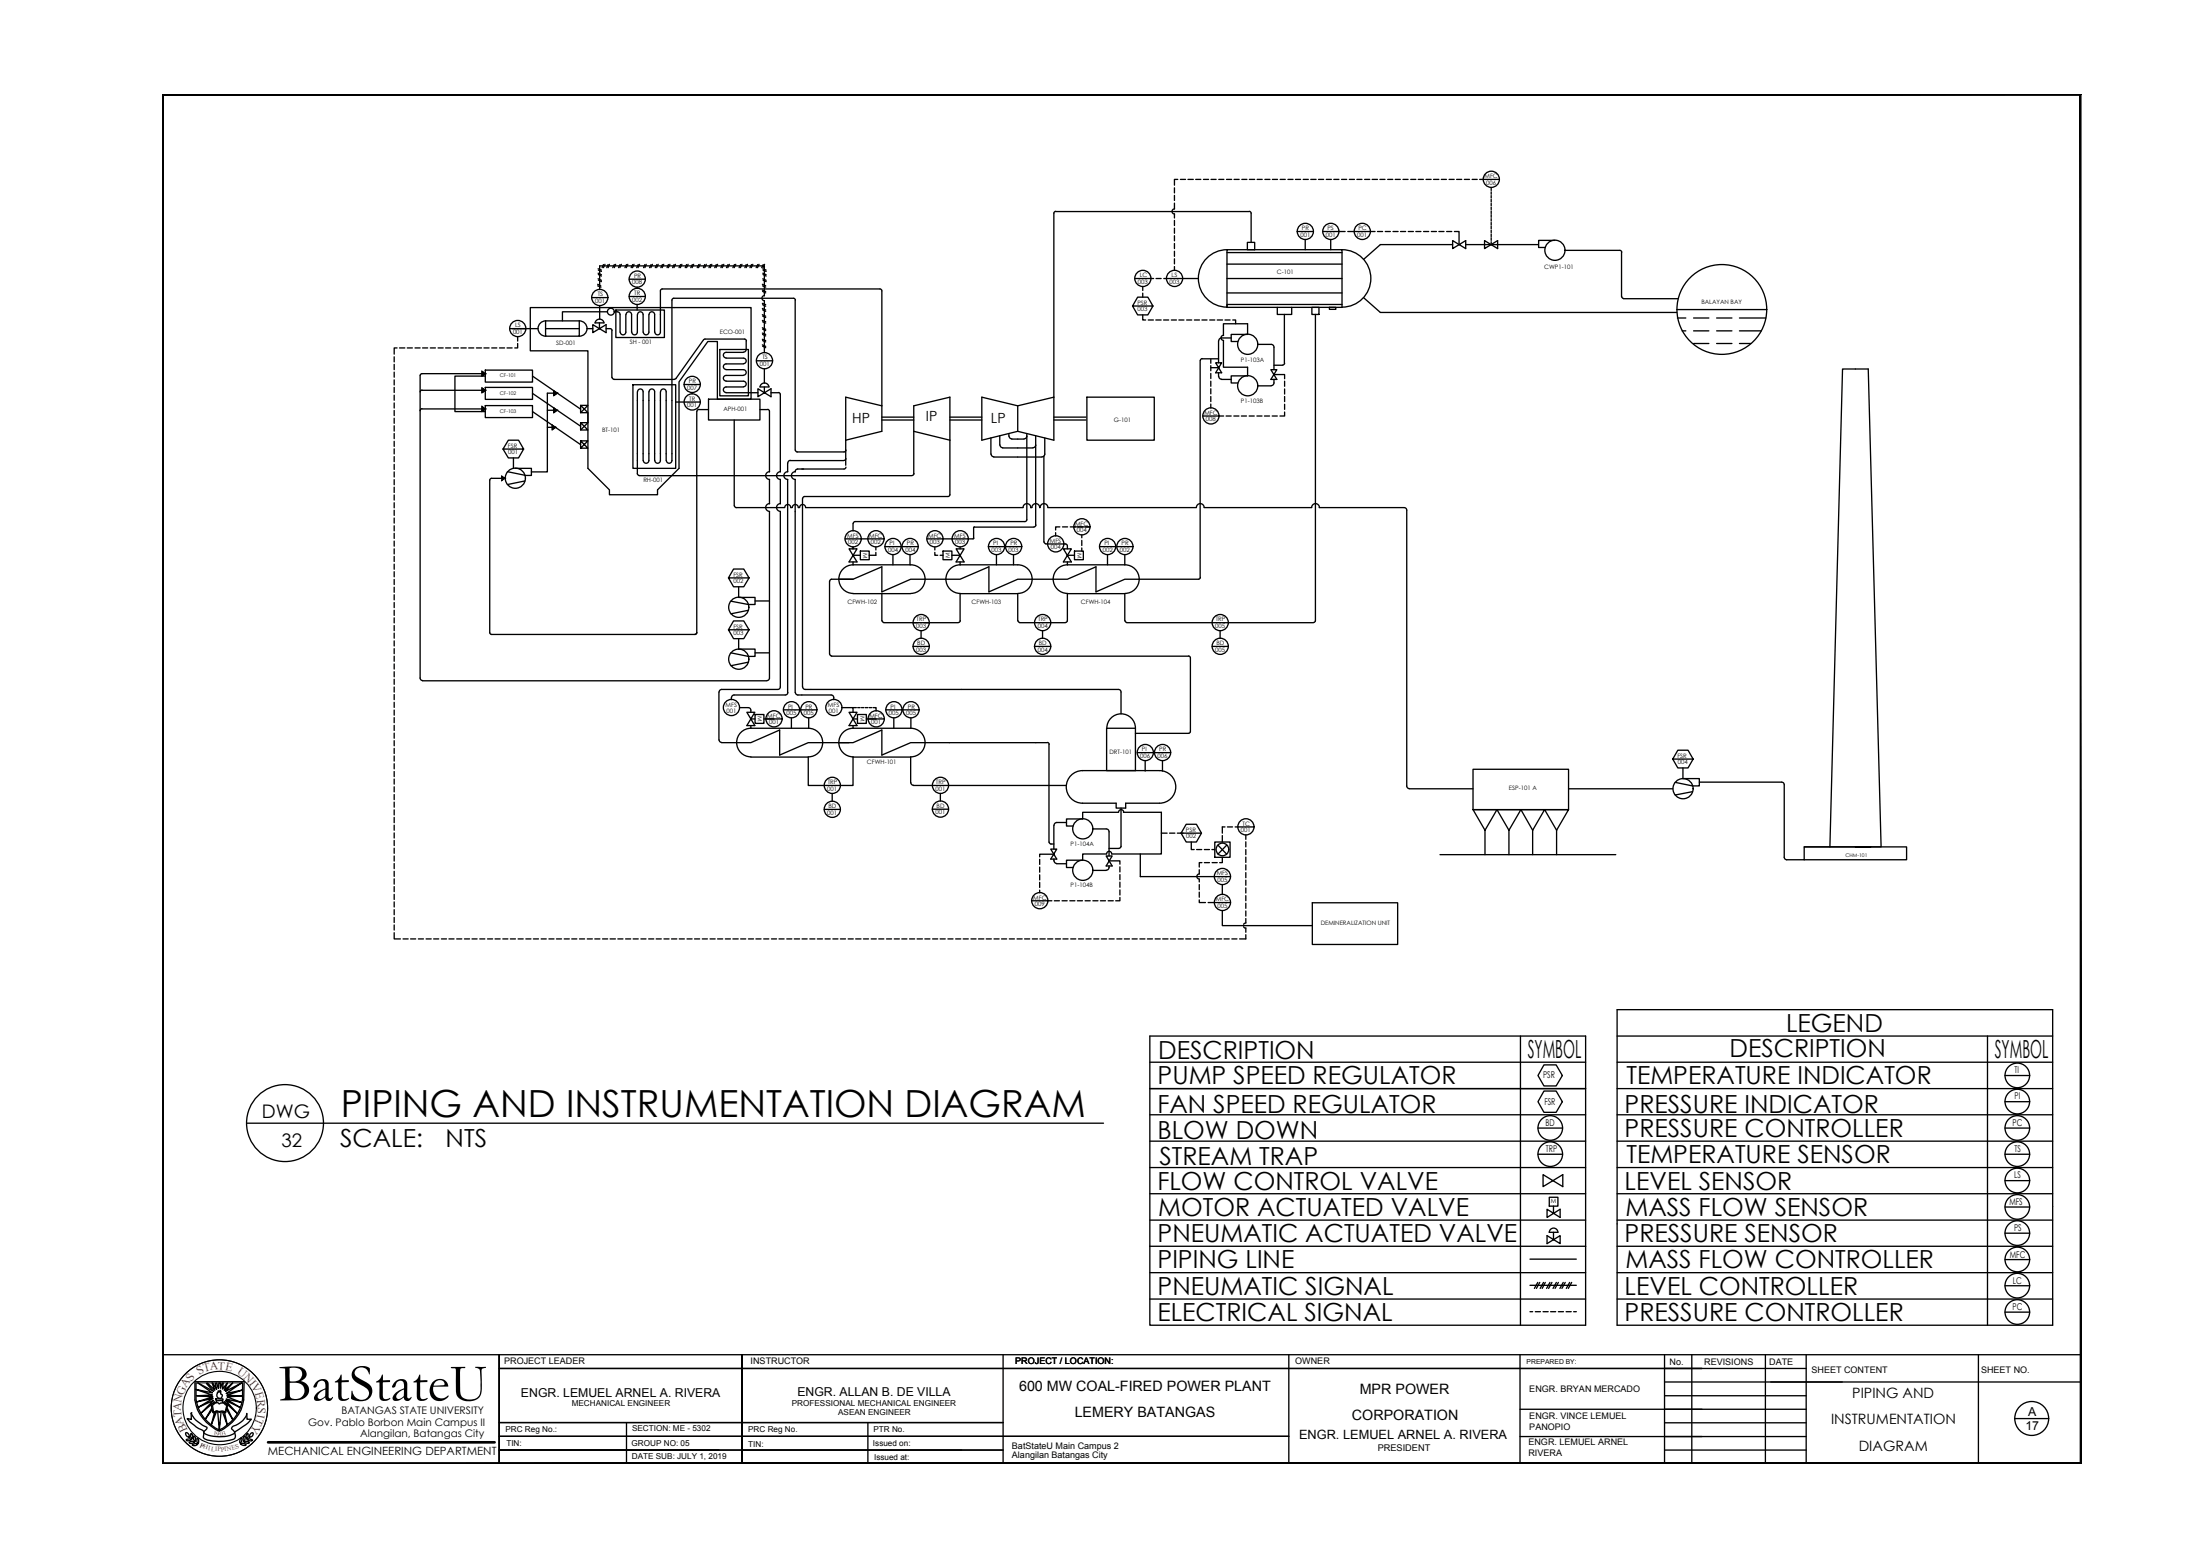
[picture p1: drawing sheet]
<svg xmlns="http://www.w3.org/2000/svg" width="420mm" height="297mm" viewBox="0 0 420 297" stroke-linecap="round" stroke-linejoin="round" font-family="sans-serif">
<!-- layer: WALL -->
<path d="M31 279.4h366.4l-.1-.2zM31.2 279.2h366.1l-366.3 .2zM31 18v261.4l.2-.2zM31 18l.2 .2v261zM31 18l.2 .2 366.2-.2zM31.2 18.2l366.2-.2-.1 .2zM397.4 18l-.1 .2 .1 261.2zM397.3 18.2l.1 261.2-.1-.2z" fill="#000" stroke="#000" stroke-width=".19"/>
<!-- layer: SHEET -->
<g fill="none" stroke="#000" stroke-width=".25">
<path d="M31 258.6h366.4M95.3 258.6v20.8M191.6 258.6v20.8M246.1 258.6v20.8M290.3 258.6v20.8M317.9 258.6v20.8M323.1 258.6v20.8M337.2 258.6v20.8M344.9 258.6v20.8M377.8 258.6v20.8M95.3 261.2h249.6M95.3 276.8h96.3"/>
<path d="M95.3 274.2h150.8M95.3 271.6h96.3M141.7 279.4v-20.8v20.8M165.7 271.6v7.8M290.3 274.2h54.6M290.3 269h54.6M317.9 276.8h27M317.9 266.4h27M317.9 263.8h79.5M317.9 271.6h27M384.7 270.8h6.5"/>
<circle cx="388" cy="270.8" r="3.2"/>
</g>
<!-- layer: 0 -->
<g fill="none" stroke="#000" stroke-width=".25">
<path d="M36.1 274.3h.1v-.1a.61 .61 0 0 0-.7-.7l-.1 .3a.74 .74 0 0 0 .7 .6M36.1 275.3l.7-.2 .3 .2-.2 .2a.52 .52 0 0 1-.8-.1zM36.5 269.8v1.2l-.7-.2M36.6 269.7a3.8 3.8 0 0 0 2 2.3l.9 .5a.65 .65 0 0 1-.5 .7l-.1 .3a6.3 6.3 0 0 0 5.9 .1v-.3l-.5-.5v-.4a4.6 4.6 0 0 0 2.8-2.4v-.2l.1 1.1 .7 .1a12.5 12.5 0 0 1-3.1 2.4l.2 .7a.64 .64 0 0 1-.7 .7l-1 .2a7 7 0 0 1-4.4-.5l-.1-.2a1 1 0 0 0 .1-1.1 1 1 0 0 0-1-.5l-1.6-1.3-.6-.6h.2M36.6 274.8l-.5 .2h-.4l-.1-.1a.79 .79 0 0 1 .9-.1M36.6 269.7h-.1M36.7 274.6a.72 .72 0 0 1-.2-1 .63 .63 0 0 1 .2 1.1M37.2 263.7v3.6a7.8 7.8 0 0 0 4.7 5.9 7.8 7.8 0 0 0 4.6-5.9l.1-3.6M37.2 275.1a.58 .58 0 0 0-.2-.9v.6l.3 .3M37.4 264a8.8 8.8 0 0 0 1 5.9 7.7 7.7 0 0 0 3.7 3.1M37.7 275.7a.54 .54 0 0 1-.4 .3 .54 .54 0 0 1-.5-.2l.6-.3 .3 .3M37.9 275.5v-.2a.52 .52 0 0 0-.2-.7 .75 .75 0 0 0 .2 .9"/>
<path d="M40.4 268.8l-1.2 2.1 1.3-1.7M40.6 268.2l.5-.4a.6 .6 0 0 1 .8 .2 .91 .91 0 0 1 1.3 .2h.1v.1l-.3 1.3a1.37 1.37 0 0 0-1.3-.1l-.4-.2-.3 .3-.2-.1zM41.2 267v.3a1.4 1.4 0 0 0 1.4 0v-.3h-1.4M41.3 269.5l-.9 2.5 .6-2.3M41.3 267.6v.2l-1 .2 .4 1.6a.41 .41 0 0 0 .6-.1l.7 .1a.78 .78 0 0 1 .9 .1h.2l.4-1.5-.1-.2-.2 .1-.7-.4M41.3 267.3v.4M41.7 265.5l.3 .3 .1-.4v.6l.3 .2 .1 .2-.2 .3a.58 .58 0 0 1-.8 0 .58 .58 0 0 1 .2-.9zM41.8 271.6h.2M41.8 271.7h.2M41.8 272h.2M41.8 271.9h.2M42.2 269.5l-.3 3.5-.3-3.4"/>
<path d="M42.5 267.3v.5M42.5 269.6l.9 2.4-.5-2.3M42.8 267.5l2.6 2.4-2.3-2.6 2.8 1.4-2.7-1.6 3 .7-2.8-1.1 2.9-.2-3-.1 3-1.1-3.1 .7 3-2-3.1 1.6 1.4-1.6-1.7 1.4 .6-1.4-.9 1.2 .1-1.2h-.1l-.4 1v-1h-.3l-.1 1-.3-1-.3 .1 .3 1.1-.8-1.2h-.1l.5 1.4-1.4-1.4-.2 .1 1.4 1.5-3-1.6 2.8 1.9-3.3-.7 3.3 1.1-3.1 .1 3.2 .3-3.2 .9 3.2-.6-2.9 1.7 3-1.4-2.4 2.5 2.6-2.2M43.4 268.7l1.1 2.3-1.3-2M45.9 275.5a.79 .79 0 0 0 .2-1l-.3 .5 .1 .5M46 275.6l.5 .3h.4l.1-.1a.79 .79 0 0 0-1-.1M46.3 264a8.8 8.8 0 0 1-.9 5.9 8.3 8.3 0 0 1-3.7 3.1M46.5 275.1a.83 .83 0 0 0 .3-1l-.3 .4v.6M46.7 275.2h.7l.2 .2a.63 .63 0 0 1-1-.1zM47.2 273.7l.1-.1a.72 .72 0 0 1-.2 1l-.1-.5zM47.2 274.8l.2 .2a.63 .63 0 0 0 .8 0 .79 .79 0 0 0-1-.2M47.7 274.3l-.1-.1a.61 .61 0 0 1 .7-.7l.1 .3a.74 .74 0 0 1-.8 .6"/>
</g>
<!-- layer: stair -->
<g fill="none" stroke="#000" stroke-width=".19">
<path d="M37.2 263.7h9.4M37.4 264h8.9"/>
<circle cx="41.9" cy="268.8" r="9.2"/>
</g>
<g fill="none" stroke="#000" stroke-width=".21">
<circle cx="41.9" cy="268.8" r="9.2"/>
<circle cx="41.9" cy="268.8" r="7"/>
</g>
<!-- layer: texts -->
<path d="M51.2 275.3h43.3" fill="none" stroke="#000" stroke-width=".51"/>
<!-- layer: MAIN LINE -->
<g fill="none" stroke="#000" stroke-width=".25">
<path d="M224.3 38.8v1.1a.49 .49 0 0 0-.5 .5 .49 .49 0 0 0 .5 .5v.7M224.3 35.9v.9M224.3 37.3v1M224.9 34.2h-.6v1.1M225.4 34.2h1M226.9 34.2h1M228.4 34.2h.9M229.8 34.2h1M231.3 34.2h1M232.8 34.2h.9M234.2 34.2h1M235.7 34.2h1"/>
<path d="M237.2 34.2h.9M238.6 34.2h1M240.1 34.2h1M241.6 34.2h.9M243 34.2h1M244.5 34.2h1M246 34.2h.9M247.4 34.2h1M248.9 34.2h1M250.3 34.2h1M251.8 34.2h1M253.3 34.2h1"/>
<path d="M254.7 34.2h1M256.2 34.2h1M257.7 34.2h1M259.1 34.2h1M260.6 34.2h1M262.1 34.2h1M263.5 34.2h1M265 34.2h1M266.5 34.2h.9M267.9 34.2h1M269.4 34.2h1M270.9 34.2h.9"/>
<path d="M272.3 34.2h1M273.8 34.2h1M275.3 34.2h.9M276.7 34.2h1M278.2 34.2h1M279.7 34.2h.9M281.1 34.2h1M282.6 34.2h3.7M284.8 35.8v.6M284.8 36.6v.5M284.8 37.3v.5M284.8 38.1v.5"/>
<path d="M284.8 38.8v.5M284.8 39.5v.5M101.3 58.7h42.1v17.5h-6.4v-11h-1.8l-5.5 7.7v16.5l-4.1 4.1v.9h-9.2v-.9l-4.1-4.1v-22.4h-11zM113 56.8h3.1M114.1 54.3l.6 .3M114.1 54.6l.7 .2M114.2 52.2l.7 .3M114.2 53.2l.7 .3M114.2 51.3l.7 .3M114.3 52.4l.6 .3M114.3 53.5l.6 .3M114.3 51.6l.6 .2"/>
<path d="M114.5 55.3v-4.5h31.5v5.7M114.5 58.3v2.6M115.2 50.5l-.2 .6M115.5 50.5l-.3 .6M116 59.5h-8.6v1.8M116.1 50.5l-.2 .6M116.4 50.5l-.3 .6M117.3 59.5h.6l.4 .3 .1 3.6M117.3 50.5l-.3 .6M117.6 50.5l-.3 .6M117.6 59.2h9.3v5.2h-9.3zM118.4 50.5l-.3 .6"/>
<path d="M118.7 50.5l-.3 .6M119.6 50.5l-.2 .6M119.9 50.5l-.3 .6M120.2 53.3h3M120.2 56.6h3M120.8 50.5l-.3 .6M121.1 50.5l-.3 .6M121.7 54.8v.3M121.7 58.1v1.1M121.9 50.5l-.3 .6M122.1 50.5l-.3 .6M123.2 50.5l-.3 .6"/>
<path d="M123.4 50.5l-.2 .6M124.3 50.5l-.2 .6M124.6 50.5l-.3 .6M125.4 50.5l-.2 .6M125.7 50.5l-.3 .6M126.5 50.5l-.3 .6M126.8 50.5l-.3 .6M127.6 50.5l-.2 .6M127.9 50.5l-.3 .6M128.3 57.3v30.6M128.3 57.3l.4-.4h22.8l.2 .1 .2 .3M128.7 50.5l-.2 .6"/>
<path d="M129 50.5l-.3 .6M130 50.5l-.3 .6M130.2 50.5l-.3 .6M131.1 50.5l-.2 .6M131.4 50.5l-.3 .6M132.2 50.5l-.3 .6M132.5 50.5l-.3 .6M133.4 50.5l-.2 .6M133.7 50.5l-.3 .6M134.6 50.5l-.3 .6M134.9 50.5l-.3 .6M135.7 50.5l-.3 .6"/>
<path d="M135.9 50.5l-.2 .6M136.8 50.5l-.3 .6M137 50.5l-.2 .6M137.9 50.5l-.2 .6M138.2 50.5l-.3 .6M139 50.5l-.3 .6M139.3 50.5l-.3 .6M140.3 50.5l-.3 .6M140.5 50.5l-.3 .6M141.4 50.5l-.2 .6M141.7 50.5l-.3 .6M142.5 50.5l-.2 .6"/>
<path d="M142.8 50.5l-.3 .6M143.5 50.5l-.3 .6M143.8 50.5l-.3 .6M144.7 50.5l-.3 .6M145 50.5l-.3 .6M145.6 57.9l.6 .3M145.6 58.9l.6 .3M145.6 54.3l.6 .3M145.6 55.4l.6 .3M145.6 58.2l.6 .3M145.6 59.1l.6 .3M145.6 54.6l.6 .2"/>
<path d="M145.6 55.6l.6 .3M145.7 52.2l.6 .3M145.7 53.2l.6 .3M145.7 51.3l.6 .3M145.7 52.4l.6 .3M145.7 53.5l.6 .3M145.7 51.6l.6 .2M145.8 50.5l-.3 .6M146 57.4v9.9M146 56.4a.49 .49 0 0 0-.5 .5 .49 .49 0 0 0 .5 .5M146 50.5l-.3 .6M151.9 57.3v28.6"/>
<path d="M168 55.2h-41.5l-.3 .1-.1 .2v7.9a.55 .55 0 0 1-.5 .5 .55 .55 0 0 1-.6-.5v-3.4a.55 .55 0 0 0-.5-.5 .55 .55 0 0 0-.6 .6v3.3a.53 .53 0 0 1-.5 .5 .53 .53 0 0 1-.5-.5M168.1 55.2l.3 .3v26.8l-6.9 1.7M201.6 40.4h37M201.6 40.3l-.3 .2v.2v43.3l-6.9-1.7-6.9 1.7v-8.2l6.9 1.7 6.9-1.7M216.3 58.4l1-1.7h1.9l1 1.7-1 1.7h-1.9l-1-1.7h3.9M216.7 53.2h3.6M218.2 54.7v.8M218.2 56v.7M220.8 53.2h1M222.3 53.2h6.5M224.3 42.1v1M224.3 43.6v.9"/>
<path d="M224.3 45v1M224.3 46.5v1M224.3 48v.9M224.3 49.4v1M224.3 50.9v.7M234.3 47.7h22v11h-22zM234.3 55.9h22M234.3 53.2h22M234.3 50.4h22M234.3 48.2h22M234.4 47.7a5.5 5.5 0 0 0-5.5 5.4 5.5 5.5 0 0 0 5.5 5.5M238.2 46.3h1.4v1.4h-1.4z"/>
<path d="M238.6 40.3l.3 .4v5.6M243.9 58.7v1.3h2.8v-1.3M247.7 44.2h3.1M249.3 45.7v2M250.5 58.7h1.4v1.3h-1.4zM252.6 44.2h4.3M253.9 58.7h1.2v.4h-1.2zM254.1 45.7v2M256.3 58.1h-22v.6M256.3 47.7a5.5 5.5 0 0 1 5.5 5.4 5.5 5.5 0 0 1-5.5 5.5M257.4 44.2h5.2M260.4 56.8l3.2 2.8h56.6"/>
<path d="M263.1 44.2h.9M264.6 44.2h.9M266 44.2h1M267.5 44.2h.9M269 44.2h.9M270.4 44.2h1M271.9 44.2h1M273.4 44.2h.9M274.8 44.2h1M276.3 44.2h1M277.4 45.9l2.5 1.6v-1.6l-2.5 1.6zM277.4 46.7h-13.8l-3.2 2.8"/>
<path d="M277.8 44.2h.9v2.5M279.9 46.7h13.8M283.5 45.9l2.5 1.6v-1.6l-2.5 1.6zM284.8 40.3v.5M284.8 41v.5M284.8 41.7v.5M284.8 42.5v.5M284.8 43.2v.5M284.8 43.9v.5M284.8 44.7v.5M284.8 45.4v.5M284.8 46.1v.6"/>
<path d="M296.9 45.9h-3.1v1.3h1.3M298.9 47.8h10.5l.3 .4M309.7 48.2v8.4M309.7 56.6l.4 .4M310.1 57h10.4M320.2 59.1h17.2M75.3 68.1v1M75.3 69.6v1M75.3 71v1M75.3 72.5v1M75.3 74v.9M75.3 75.4v1"/>
<path d="M75.3 76.9v1M75.3 78.4v.9M75.3 79.8v1M75.8 66.4h-.5v1.2M76.3 66.4h1M77.8 66.4h1M79.3 66.4h.9M80.2 78.4v51l.3 .5h.2M80.6 74.5h12.1M80.6 78.1h12.1M80.6 78l-.4 .4M80.6 74.5l-.4 .3"/>
<path d="M80.7 66.4h1M82.2 66.4h1M83.7 66.4h.9M85.1 66.4h1M86.6 66.4h1M88 66.4h1M89.5 66.4h1M91 66.4h1M92 74v1l.7-.5M92 70.9v.9l.7-.5M92 77.6v.9l.7-.4M92.3 71v.6l.4-.3"/>
<path d="M92.3 74.2v.6l.4-.3M92.4 66.4h1M92.7 74h9v2.2h-9zM92.7 77.4h9v2.3h-9zM92.7 70.7h9v2.2h-9zM92.7 71.8h-5.8v6.8h5.8M92.7 71.3l-12.3 .1-.2 .3v6.7M92.7 78.1l-.4 .3M93.9 66.4h1M95.4 66.4h1M96.8 66.4h1M97.3 62.7h3.1"/>
<path d="M97.9 62.7h4.9M98.9 65.6v.8h-.6M98.9 64.3v.8M101.7 75.1l9.2 6.3M101.7 78.6l9.2 6.3M101.7 71.8l9.2 6.3M104.2 61.3h6.4v2.9h-6.4zM104.2 62.7h6.4M104.2 61.3a1.46 1.46 0 0 0-1.4 1.4 1.46 1.46 0 0 0 1.4 1.5M105.8 74.6v.9l.6-.4M105.8 77.9v.9l.6-.5h-1.9M106 75.1h-1.5v6.5h1.6l-.6 .4v-.9"/>
<path d="M110.7 61.3a1.46 1.46 0 0 1 1.4 1.4 1.46 1.46 0 0 1-1.4 1.5M110.9 77.4l1.4 1.4h-1.4v-1.4h1.4l-1.4 1.4M112.1 62.7h1.1M112.3 78.9v1.8h-1.4v1.4h1.4l-1.4-1.4M113.2 62l2.6 1.5v-1.5l-2.6 1.5zM113.9 61.1a.87 .87 0 0 1 1.5 .5h-1.8zM114.5 61.6v1.1M115.8 62.7h.7M116.5 62.7l.4 .4M116.9 63.1v9M116.9 72l.4 .4M117.2 72.4h11.6"/>
<path d="M119.5 60.1v3.3a.53 .53 0 0 1-.5 .5 .53 .53 0 0 1-.5-.5M119.6 60a.53 .53 0 0 1 .5-.5 .53 .53 0 0 1 .5 .5v3.4M120.9 73.4h8.1v16h-8.1zM121.7 60.1v3.3a.53 .53 0 0 1-.5 .5 .53 .53 0 0 1-.5-.5M121.7 74.8v15.6M121.8 60a.53 .53 0 0 1 .5-.5 .53 .53 0 0 1 .5 .5v3.4M121.8 74.8a.53 .53 0 0 1 .5-.5 .53 .53 0 0 1 .5 .5M122.8 74.8v13.1M123.9 74.8v13.1M124 74.8a.53 .53 0 0 1 .5-.5 .53 .53 0 0 1 .5 .5M125 74.8v13.1M126.1 74.8v13.1"/>
<path d="M126.2 74.8a.53 .53 0 0 1 .5-.5 .53 .53 0 0 1 .5 .5M127.2 74.8v13.1M129 76.8h4.7M129.1 72.2l-.3 .2M130.6 73.4h3.1M132.2 75v.2M133.1 78.5v42.3M133.4 78.2h1.9M133.5 78.1l-.4 .4M135.3 76.2h9.8v4h-9.8zM137.5 66.7h5.4v8.9h-5.4zM138.7 69.5h3.3"/>
<path d="M138.7 68.4h3.3M138.7 67.3h3.3M138.7 71.7h3.3M138.7 70.6h3.3M138.7 73.9h3.3M138.7 72.8h3.3M138.7 75h6.1M138.7 67.3a.53 .53 0 0 0-.6 .5 .53 .53 0 0 0 .6 .5M138.7 69.5a.53 .53 0 0 0-.6 .5 .53 .53 0 0 0 .6 .5M138.7 71.7a.53 .53 0 0 0-.6 .5 .53 .53 0 0 0 .6 .5M138.7 73.9a.53 .53 0 0 0-.6 .5 .53 .53 0 0 0 .6 .5M142 68.4a.53 .53 0 0 1 .5 .5 .53 .53 0 0 1-.5 .5"/>
<path d="M142 70.6a.53 .53 0 0 1 .5 .5 .53 .53 0 0 1-.5 .5M142 72.8a.53 .53 0 0 1 .5 .5 .53 .53 0 0 1-.5 .5M142.5 65.1v1.6l-.3 .5h-.2M142.6 65.1l-.2-.3-.2-.1-7.7 .1-5.4 7.5M144.5 68.9h3M144.8 74.2l2.4 1.5v-1.5l-2.4 1.5zM145.1 78.2h1.5M145.4 73.3a.87 .87 0 0 1 1.5 .5h-1.8zM145.6 60.1l.6 .3M145.6 61.2l.6 .2M145.6 62.6l.6 .3M145.6 63.6l.6 .2"/>
<path d="M145.6 64.8l.6 .2M145.6 65.8l.6 .3M145.6 60.3l.6 .3M145.6 61.4l.6 .3M145.6 62.8l.6 .3M145.6 63.8l.6 .3M145.6 65l.6 .3M145.6 66.1l.6 .3M146 70.4v2.8M146 73.9v1.1M146.6 78.1l.4 .4M147 78.5v11.6"/>
<path d="M147.2 75h1.4M148.7 74.9l.3 .4v14.8M168.4 77.5l-6.9-1.7v13M168.4 79.6h6.1M181.4 79.6h6.1M194.4 77.5v4.8M201.3 79.6h6.1M207.6 75.8h12.8v8.2h-12.8zM218.2 60.1v1h.6M219.3 61.1h1M220.7 61.1h1.1M222.2 61.1h1"/>
<path d="M223.7 61.1h1M225.1 61.1h1M226.6 61.1h1M228.1 61.1h1M229.2 68.8v41.4M229.5 61.1h1M229.6 68.5h3.1M229.6 68.5l-.4 .3M229.7 79.4h4M231 61.1h1M231.2 70.2h1.5M231.2 68.6v.7"/>
<path d="M231.2 69.8v1M231.2 71.3v1M231.2 72.8v.9M231.2 74.2v1M231.2 75.7v1M231.2 77.1v.8M232.2 69.3h1.1l-1.1 1.9h1.1zM232.5 61.1h1M232.7 65.1v4.2M232.7 71.2v.7M232.8 71.9v.2l.5 .3M233.3 72.4h1.8"/>
<path d="M233.7 65v5.1h4.6v1.7h-3.2v1.3h1.3M233.7 64.1v-2.3h4.6v2h-3.2v1.4h1.3M233.7 64a.49 .49 0 0 0-.5 .5 .49 .49 0 0 0 .5 .5M233.9 61.1h1M234.2 79.4h.9M235.1 64.5h-1.8l-.5 .3v.2M235.4 61.1h.6v.7M235.6 79.4h1M237.1 79.4h1M238.6 79.4h.9M240 79.4h1M240.2 65.7h2.6"/>
<path d="M240.2 73.7h2.6M241.5 79.4h1M242.7 70.6h1.2l-1.2 1.8h1.2zM242.8 65.7l.4 .3 .1 .3v4.3M243 79.4h.9M243.3 72.4l-.1 1-.4 .2M243.3 71.5h2v.8M243.3 69.7h1.7M245.3 60v9.3l-.3 .4M245.3 78.7v.7h-.9M245.3 72.8v.9M245.3 74.3v.9"/>
<path d="M245.3 75.7v1M245.3 77.2v.9M251.2 60v58.5M320.4 60.7h1.6M321.2 63.2h.8M323.4 60.7h3M323.4 63.2h3M323.4 65.6h3M327.8 60.7h3M327.8 63.2h3M327.8 65.6h3M332.2 60.7h5"/>
<path d="M332.2 63.2h4.2M332.2 65.6h2.2M75.3 81.3v1M75.3 82.8v.9M75.3 84.2v1M75.3 85.7v1M75.3 87.2v.9M75.3 88.6v1M75.3 90.1v1M75.3 91.6v.9M75.3 93v1M75.3 94.5v1"/>
<path d="M75.3 96v.9M75.3 97.4v1M75.3 98.9v1M96.1 85.7l1-1.7h1.9l1 1.7-1 1.7h-1.9l-1-1.7h3.9M96.4 91.3h-2.5l-.4 .4v29.1M96.9 90l3.3 .7M98.1 87.4v2M98.4 89.4h3.1v1.4h-1.3M100.2 91.8l-3.3 .7M104.5 81.6v8.5h-3M110.9 84.2l1.4 1.4h-1.4v-1.4h1.4l-1.4 1.4M112.3 80.7l-1.4 1.4"/>
<path d="M121.7 90.4l.4 .4M122.1 90.8h52.1M122.9 87.9a.53 .53 0 0 0 .5 .5 .53 .53 0 0 0 .5-.5M125.1 87.9a.53 .53 0 0 0 .5 .5 .53 .53 0 0 0 .5-.5M127.3 87.9a.53 .53 0 0 0 .5 .5 .53 .53 0 0 0 .5-.5M140.2 80.2v16.4M140.3 96.5l.3 .4h9.2M147 97.7v31.7l-.3 .5h-.2M147 90a.74 .74 0 0 0-.8 .8 .74 .74 0 0 0 .8 .7v4.7a.72 .72 0 0 0-.8 .7 .72 .72 0 0 0 .8 .7M149 91.5v4.7M149 97.7v33.4M149 90a.74 .74 0 0 0-.7 .8 .74 .74 0 0 0 .7 .7"/>
<path d="M149 96.1a.74 .74 0 0 0-.7 .8 .74 .74 0 0 0 .7 .7M149.9 96.9a.57 .57 0 0 1 .5-.6 .57 .57 0 0 1 .6 .6M150.4 90a.74 .74 0 0 0-.7 .8 .74 .74 0 0 0 .7 .7l.1 40.7-.3 .4-.2 .1h-9.8h-.2l-.3 .5M150.9 87.9h10.3M151 87.9l-.3 .1-.2 .4-.1 1.7M151 96.9h.3M151.3 96.9a.57 .57 0 0 1 .6-.6 .57 .57 0 0 1 .6 .6M151.9 90.1v-.1a.74 .74 0 0 0-.8 .8 .74 .74 0 0 0 .8 .7v40.7M151.9 85.9l.3 .4h9l.4-.4M152.4 89.5l-.3 .1-.2 .4M152.5 96.9h.2M152.7 96.9a.57 .57 0 0 1 .6-.6 .57 .57 0 0 1 .6 .6"/>
<path d="M153.3 95.2v35.9M153.9 96.9h41.5M161.6 87.5l-.4 .4M161.6 89.2l-.4 .3h-8.9M162.9 99.9v1.4M163.3 99.6h32.4M163.3 99.6l-.3 .3M168.4 80.2h6.1M174.5 90.4v-12.9l6.9-1.7v18.6l-.2 .3-27.6 .1-.3 .3M174.5 82.3l6.9 1.7M174.6 90.4l-.4 .4M181.4 80.2h6.1"/>
<path d="M189.2 83.6v3.1M189.3 86.7l.2 .4 .3 .1M189.8 87.2h9.2M190.9 83.2v1.8M191 84.9l.1 .3 .4 .3M191.5 85.5h5.7M192.7 82.8v.5M192.7 83.2l.1 .3 .4 .3M193.2 83.8h2.4M195.4 96.9a.74 .74 0 0 1 .7-.8 .74 .74 0 0 1 .8 .8M196.1 83.2l-.3 .5-.2 .1M196.1 82.8v16.4l-.4 .4"/>
<path d="M196.8 96.9h.3M197.1 96.9a.74 .74 0 0 1 .7-.8 .74 .74 0 0 1 .8 .8M197.8 84.9l-.3 .5-.2 .1M197.8 83.2v17M198.6 96.9h.1M198.6 96.9a.74 .74 0 0 1 .8-.8 .74 .74 0 0 1 .7 .8M199.4 87.1v16.3l.4 .4M199.5 86.7l-.2 .4-.3 .1M199.5 83.6v3.1M200.1 96.9h28.4M201.3 80.2h6.1M228.5 96.9a.74 .74 0 0 1 .7-.8 .74 .74 0 0 1 .8 .8"/>
<path d="M230 96.9h20.5M250.5 96.9a.74 .74 0 0 1 .7-.8 .74 .74 0 0 1 .8 .8M251.9 96.9h16.3M268.2 96.9l.4 .2 .1 .3v52.7v.2l.4 .2M75.3 100.4v.9M75.3 101.8v1M75.3 103.3v1M75.3 104.8v.9M75.3 106.2v1M75.3 107.7v1M75.3 109.1v1M75.3 110.6v1"/>
<path d="M75.3 112.1v1M75.3 113.5v1M75.3 115v1M75.3 116.5v1M75.3 117.9v1M75.3 119.4v1M139.1 110.3l1-1.7h1.9l1.1 1.7-1.1 1.7h-1.9l-1-1.7h4M141.1 112v2h3.1v1.4h-1.3l-3.3-.6M142.9 116.5l-3.3 .7M144.2 114.7h2.8M158.4 111v13.9M158.8 110.6h4.1"/>
<path d="M158.8 110.6l-.3 .3M161.4 102.9h7.4M162.2 104.8h1.5l-1.5 2.5h1.5zM162.9 107.3v.5h11a2.73 2.73 0 0 1 2.8 2.8 2.73 2.73 0 0 1-2.8 2.7M162.9 113.3h11M162.9 104.4v.4M162.9 106h1.4M162.9 107.8a2.73 2.73 0 0 0-2.7 2.8 2.73 2.73 0 0 0 2.7 2.7M164.3 105.2h1.7v1.6h-1.7zM167.3 105.5v.5h-1.3M167.3 104.4v.6M168.4 113.3v5.2"/>
<path d="M168.5 118.5l.3 .3M168.8 118.9h14.2M169 104.4h3.1M170.5 105.9v1.9M172.3 104.4h3.1M173.8 105.9v1.9M178.5 105.5v.5h.6M178.5 104.4v.6M179.5 106h.6M180.1 105.2h1.7v1.6h-1.7zM181.8 106h1.6M182.6 104.8h1.5l-1.5 2.5h1.5z"/>
<path d="M183.4 107.3v.5h11a2.73 2.73 0 0 1 2.7 2.8 2.73 2.73 0 0 1-2.7 2.7M183.4 118.5v-5.2h11v5.2M183.4 104.4v.4M183.4 107.8a2.73 2.73 0 0 0-2.7 2.8 2.73 2.73 0 0 0 2.7 2.7M183.4 118.5l-.4 .3M186 102.7l-.2 .2h-8.8M186.1 100.6h11.4M186.1 100.6l-.2 .1v2M188.7 104.4h3.1M190.3 105.9v1.9M192 104.4h3.1M193.6 105.9v1.9"/>
<path d="M194.4 118.5l.4 .3M194.7 118.9h8.8M197.8 100.2l-.3 .4M199.7 103.8h3.8l.3 .4M201.6 101.7v.6M202.4 100.6h-.8v.6M202.9 100.6h1M203.1 104.8h1.5l-1.5 2.5h1.5zM203.8 118.5l-.3 .3M203.8 118.5v-5.2h11v5.2M203.8 104.2v.6M203.8 107.3v.5"/>
<path d="M203.8 106h1.4M203.9 107.8a2.73 2.73 0 0 0-2.8 2.8 2.73 2.73 0 0 0 2.8 2.7M204.4 100.6h3.7M205.2 105.2h1.7v1.6h-1.7zM206.6 102.1v.6M206.6 103.2v.9M206.6 104.6v.6M210 104.4h3.1M211.5 105.9v1.9M213.3 104.4h3.1M214.8 105.9v1.9h-11M214.8 107.8a2.73 2.73 0 0 1 2.8 2.8 2.73 2.73 0 0 1-2.8 2.7"/>
<path d="M214.9 118.5l.3 .3M215.2 118.9h35.6M229.2 110.2l-.1 .3-.2 .1h-14.1l-5.5 2.4v-4.8l-5.5 2.4h-9.4l-5.5 2.4v-4.8l-5.5 2.4h-9.5l-5.5 2.4v-4.8l-5.5 2.4h-2.7M251.2 118.5l-.3 .3M75.3 120.9v.9M75.3 122.3v1M75.3 123.8v1M75.3 125.3v.9M75.3 126.7v1M75.3 128.2v1M75.3 129.7v.9M75.3 131.1v1"/>
<path d="M75.3 132.6v1M75.3 134.1v.9M75.3 135.6v.9M75.3 137v1M75.3 138.5v.9M75.3 140v.9M80.7 130h65.7M93.5 120.8l.4 .3h38.8l.4-.3M137.3 132.1v9.2M137.8 131.6l-.4 .3-.1 .2M139.1 120.2l1-1.7h1.9l1.1 1.7-1.1 1.7h-1.9l-1-1.7h4M139.7 133.2v.4"/>
<path d="M141.1 121.9v2h3.1v1.4h-1.3l-3.3-.7M141.2 135.1h1.7l.3 .1 .2 .4M142.6 136h1.6l-1.6 2.5h1.6zM142.9 126.4l-3.3 .7M143.4 138.5v.5h11a2.73 2.73 0 0 1 2.7 2.8 2.73 2.73 0 0 1-2.7 2.7M143.4 135.6v.4M143.4 137.2h.8M143.4 139a2.73 2.73 0 0 0-2.7 2.8 2.73 2.73 0 0 0 2.7 2.7M144.2 136.4h1.7v1.7h-1.7zM144.2 124.6h2.8M145.9 137.2h3.4M149 131.1l-.2 .4-.3 .1h-10.7"/>
<path d="M149.6 135.5h3.1M151.1 137.1v1.9M151.9 132.2l.2 .4 .3 .1M152.4 132.7h6.3M152.9 135.5h3.1M153.3 131.1l.2 .4 .3 .1h59.8M154.4 137.1v1.9M158.5 124.9l.3 .3M158.7 132.7l.5 .2v.7M158.8 125.3h68.2M160.8 135.1h2.1v.9M162.2 136h1.5l-1.5 2.5h1.5z"/>
<path d="M162.9 138.5v.5h11a2.73 2.73 0 0 1 2.8 2.8 2.73 2.73 0 0 1-2.8 2.7M162.9 137.2h.9M162.9 135.1h.6M162.9 139a2.73 2.73 0 0 0-2.7 2.8 2.73 2.73 0 0 0 2.7 2.7M163.8 136.4h1.7v1.7h-1.7zM163.8 135.1h.5M164.5 135.1h.5M165.2 135.1h.5M165.5 137.2h3.4M166 135.1h.5M166.7 135.1h.6v.6M169.1 135.5h3.1"/>
<path d="M170.7 137.1v1.9M172.4 135.5h3.1M174 137.1v1.9M174.3 123.4h3.1M175.9 120.4v1.5M197.5 123.4h3.1M199.1 120.4v1.5M211.3 139h5.5v8.1h-5.5zM211.4 139a2.73 2.73 0 0 1 2.7-2.7 2.73 2.73 0 0 1 2.7 2.7M213.6 131.6l.4 .3 .1 .2v4.2M227 125.2l.3 .4M227.3 125.6v14.2l-.3 .2h-10.2"/>
<path d="M231.5 123.4h3M233 120.4v1.5M75.3 141.4v1M75.3 142.9v.9M75.3 144.3v1M75.3 145.8v1M75.3 147.3v1M75.3 148.7v1M75.3 150.2v1M75.3 151.7v1M75.3 153.1v1M75.3 154.6v1"/>
<path d="M75.3 156v1.1M75.3 157.5v1M75.3 159v1M137.3 141.2l.1 .3 .4 .2M137.8 141.8h5.6l5.5-2.4v4.7l5.5-2.3h7.8M143.4 144.5h11v5.4h8.5v-5.4h11v4.9M157.4 154.5h3.1M158.9 151.5v1.5M160.2 141.8h2.7l5.5-2.4v4.7l5.5-2.3 26.1-.1 .4 .4M174 149.4v.3l.4 .2M174.4 149.9h29.2M178 154.5h3.1"/>
<path d="M179.6 151.5v1.4M200.3 142.1v18.7M201.3 157.6v4.5M203.7 157h-1.9l-.4 .3-.1 .2M208.7 158.2h2.6l.4 .3 .1 .3M211.8 158.8v4.6M213.6 155.1h-6.8v1.2h-3.1v1.4h1.2M213.6 155a.49 .49 0 0 1 .5-.4 .49 .49 0 0 1 .5 .4M214.1 154.3v7.3l-.4 .3M214.6 155.1h7.2v7.9h-9.5a.49 .49 0 0 0-.5-.5 .49 .49 0 0 0-.5 .5h-4.5v1.2h-3.1v1.4h1.2M217.2 143.7h3.1M218.7 145.2v2"/>
<path d="M220.5 143.7h3M221.4 147.1h-14.7a3.1 3.1 0 0 0-3.1 3.1 3.1 3.1 0 0 0 3.1 3.1h6.5v1h1.8v-1h6.4M221.4 147.1a3.1 3.1 0 0 1 3.2 3.1 3.1 3.1 0 0 1-3.2 3.1M221.8 159h1.1M222 145.2v2M223.4 159h1M224.8 159h4.7M226.5 157.4h2l1 1.6-1 1.7h-2l-.9-1.7zM233.4 159.5v1.2M233.9 157.9h-.5v1.1M234.4 157.9h1M235.9 157.9h3.6"/>
<path d="M237.9 159.4v.8M269.1 150.6h12.2M281.3 154.6h4.6l-2.3 3.9zM281.3 146.9h18.3v7.7h-18.3zM283.6 158.5v4.7M285.9 154.6h4.6l-2.3 3.9zM288.2 158.5v4.7M290.5 154.6h4.5l-2.3 3.9zM292.7 158.5v4.7M295 154.6h4.6l-2.3 3.9zM297.3 158.5v4.7M299.6 150.6h19.9"/>
<path d="M319.5 144.9l.9-1.7h2l1 1.7-1 1.7h-2l-.9-1.7h3.9M321.4 146.6v2h3.1v1.4h-1.3l-3.3-.6M323.2 151.1l-3.3 .7M324.5 149.3h15.7M340.3 149.3l.4 .3 .1 .2M340.8 149.8v13.9M75.3 178.1v1.1h1.2M75.3 160.4v1M75.3 161.9v1M75.3 163.4v1M75.3 164.8v1M75.3 166.3v1"/>
<path d="M75.3 167.8v1M75.3 169.2v1M75.3 170.7v1M75.3 172.2v.9M75.3 173.7v.9M75.3 175.1v1M75.3 176.6v.9M77 179.2h.9M78.4 179.2h1M79.9 179.2h1M81.4 179.2h1M82.8 179.2h1"/>
<path d="M84.3 179.2h1M85.7 179.2h1M87.2 179.2h1M88.7 179.2h1M90.1 179.2h1M91.6 179.2h1M93.1 179.2h1M94.5 179.2h1M96 179.2h1M97.5 179.2h.9M98.9 179.2h1M100.4 179.2h1"/>
<path d="M101.9 179.2h.9M103.3 179.2h1M104.8 179.2h1M106.3 179.2h.9M107.8 179.2h.9M109.2 179.2h1M110.7 179.2h.9M112.2 179.2h.9M113.6 179.2h1M115.1 179.2h.9M116.5 179.2h1M118 179.2h1"/>
<path d="M119.5 179.2h1M120.9 179.2h1M122.4 179.2h1M123.9 179.2h1M125.3 179.2h1M126.8 179.2h1M128.2 179.2h1.1M129.7 179.2h1M131.2 179.2h1M132.6 179.2h1M134.1 179.2h1M135.6 179.2h1"/>
<path d="M137 179.2h1M138.5 179.2h1M140 179.2h1M141.4 179.2h1M142.9 179.2h1M144.4 179.2h.9M145.9 179.2h.9M147.3 179.2h1M148.8 179.2h.9M150.3 179.2h.9M151.7 179.2h1M153.2 179.2h.9"/>
<path d="M154.7 179.2h.9M156.1 179.2h1M157.6 179.2h1M159.1 179.2h.9M160.5 179.2h1M162 179.2h1M163.4 179.2h1M164.9 179.2h1M166.4 179.2h1M167.8 179.2h1M169.3 179.2h1M170.8 179.2h1"/>
<path d="M172.2 179.2h1M173.7 179.2h1M175.1 179.2h1.1M176.6 179.2h1M178.1 179.2h1M179.5 179.2h1M181 179.2h1M182.5 179.2h1M184 179.2h.9M185.4 179.2h1M186.9 179.2h1M188.4 179.2h.9"/>
<path d="M189.8 179.2h1M191.3 179.2h.9M192.8 179.2h.9M194.2 179.2h1M195.7 179.2h1M197 172h3.9M197.2 179.2h.9M198.6 164v1M198.6 165.5v1M198.6 167v1M198.6 168.4v1M198.6 169.9v.5"/>
<path d="M198.6 179.2h1M200.1 179.2h1M200.4 160.8l.2 .3h.7M200.7 162.1h1.1l-1.1 1.9h1.1zM201.3 163.1h-2.7v.5M201.3 164v.3M201.3 164.3l.1 .3 .4 .2M201.4 172h.9M201.6 179.2h.9M201.8 164.9h1.9M202.8 172h1M203 179.2h1"/>
<path d="M204.3 172h1M204.5 179.2h1M205.8 172h.9M206 179.2h.9M207.2 172h1M207.4 179.2h1M208.7 166.2h2.6M208.7 172h1M208.9 179.2h1M210.2 172h.9M210.3 179.2h1M211.3 163.4h1.1l-1.1 1.9h1.1z"/>
<path d="M211.6 172h1M211.8 165.6l-.1 .3-.4 .2M211.8 164.3h2.1v.7M211.8 165.3v.3M211.8 162h1.9M211.8 179.2h1M213.3 179.2h1M213.9 171.3v.7h-.8M213.9 165.5v1M213.9 167v.9M213.9 168.4v1M213.9 169.9v1"/>
<path d="M214.7 179.2h1M216.2 179.2h1M217.7 179.2h1M217.8 163v4.3h17.2M219.1 179.2h1M220.6 179.2h1M222.1 179.2h1M223.5 179.2h1M225 179.2h1M226.5 179.2h.9M227.5 160.7v1.5h.6M227.9 179.2h1"/>
<path d="M228.5 162.2h1M229 171.8v.5h1.2M229 166v.8M229 167.9v.5M229 168.9v.9M229 170.3v1M229.1 166.8a.49 .49 0 0 0-.5 .5 .49 .49 0 0 0 .5 .5M229.4 179.2h1M229.5 164.7h-.5v.8M230 162.2h1M230 164.7h1M230.7 172.3h4.3"/>
<path d="M230.9 179.2h.9M231.5 162.2h.5M231.5 164.7h1M232 160.7h2.9v3h-2.9zM232.3 179.2h1M232.6 161.3l1.7 1.8M233.4 173.9v2.8h17.2M233.4 163.7v1h-.5M233.4 168.9v1.9M233.8 179.2h1M234.3 161.3l-1.7 1.8M235.3 179.2h.9"/>
<path d="M237.5 176.9l.4 .3v.8M237.9 175.3v.9l-.4 .2M237.9 178.4v.8h-1.2M237.9 160.7v1M237.9 162.2v1M237.9 163.6v1M237.9 165.1v1M237.9 166.6v1M237.9 168v1M237.9 169.5v1M237.9 171v1M237.9 172.4v1"/>
<path d="M237.9 173.9v1M250.6 172.3h16.3v8h-16.3zM275 163.2h33.6M340.8 163.6v.3l.4 .2h22.9v-2.4h-19.5v2.4M344.6 161.7h9.7M349.5 161.7l2.4-91.3h4.9l2.5 91.3h-5h3M219.6 197.8h83.2v55.2h-83.2zM290.4 197.8v55.2M308.8 192.7h83.2v60.3h-83.2zM308.8 197.8h83.2M379.6 197.8v55.2M47.1 214.4h163.6"/>
<path d="M219.6 202.8h83.2M219.6 217.8h83.2M219.6 212.8h83.2M219.6 207.8h83.2M293.7 215.3h4.7M294.9 203.3h2.3l1.2 2-1.2 2h-2.3l-1.2-2zM294.9 208.3h2.3l1.2 2-1.2 2h-2.3l-1.2-2zM308.8 202.8h83.2M308.8 217.8h83.2M308.8 212.8h83.2M308.8 207.8h83.2M382.9 205.3h4.7"/>
<path d="M382.9 210.3h4.7M382.9 215.3h4.7M219.6 232.9h83.2M219.6 237.9h83.2M219.6 227.9h83.2M219.6 222.9h83.2M293.7 220.3h4.7M294.7 224.2l3.8 2.3v-2.3l-3.8 2.3zM295.5 230.8l2.5 1.6v-1.6l-2.5 1.6zM295.5 235.9v1.5l2.5-1.5v1.5zM295.9 228.6h1.6v1.7h-1.6zM296.1 234.7a.83 .83 0 0 1 .9-.2 .83 .83 0 0 1 .5 .7h-1.6z"/>
<path d="M296.7 230.3v1.3M296.7 235.2v1.4M308.8 232.9h83.2M308.8 237.9h83.2M308.8 227.9h83.2M308.8 222.9h83.2M382.9 220.3h4.7M382.9 225.4h4.7M382.9 230.4h4.7M382.9 235.4h4.7M219.6 248h83.2M219.6 243h83.2"/>
<path d="M292.2 240.4h8.8M292.2 245.4h8.8M292.2 250.4h.5M293.2 250.4h1M293.7 244.8l-.7 1.2M294.1 244.8l-.7 1.2M294.7 250.4h1M294.8 244.8l-.7 1.2M295.1 244.8l-.6 1.2M296 244.8l-.6 1.2M296.1 250.4h1M296.4 244.8l-.6 1.2"/>
<path d="M297.2 244.8l-.6 1.2M297.6 250.4h1M297.6 244.8l-.6 1.2M298.5 244.8l-.6 1.2M298.9 244.8l-.6 1.2M299.1 250.4h1M299.8 244.8l-.7 1.2M300.2 244.8l-.7 1.2M300.5 250.4h.5M308.8 248h83.2M308.8 243h83.2M382.9 240.5h4.7"/>
<path d="M382.9 245.4h4.7M382.9 250.5h4.7"/>
<circle cx="284.8" cy="34.2" r="1.55"/>
<circle cx="114.5" cy="56.8" r="1.55"/>
<circle cx="116.7" cy="59.5" r=".66"/>
<circle cx="121.7" cy="53.3" r="1.55"/>
<circle cx="121.7" cy="56.6" r="1.55"/>
<circle cx="218.3" cy="53.1" r="1.55"/>
<circle cx="224.3" cy="53.1" r="1.55"/>
<circle cx="249.3" cy="44.2" r="1.55"/>
<circle cx="254.2" cy="44.2" r="1.55"/>
<circle cx="260.2" cy="44.2" r="1.55"/>
<circle cx="297" cy="47.8" r="1.93"/>
<circle cx="328.8" cy="59.1" r="8.6"/>
<circle cx="98.9" cy="62.7" r="1.55"/>
<circle cx="132.2" cy="76.7" r="1.55"/>
<circle cx="132.2" cy="73.4" r="1.55"/>
<circle cx="146" cy="68.9" r="1.55"/>
<circle cx="231.3" cy="79.4" r="1.55"/>
<circle cx="238.3" cy="73.6" r="1.93"/>
<circle cx="238.3" cy="65.7" r="1.93"/>
<circle cx="98.4" cy="91.3" r="1.93"/>
<circle cx="141.1" cy="115.9" r="1.93"/>
<circle cx="162.9" cy="102.8" r="1.55"/>
<circle cx="167.3" cy="102.8" r="1.55"/>
<circle cx="170.6" cy="104.3" r="1.55"/>
<circle cx="173.8" cy="104.3" r="1.55"/>
<circle cx="175.9" cy="118.9" r="1.55"/>
<circle cx="178.6" cy="102.8" r="1.55"/>
<circle cx="183.4" cy="102.8" r="1.55"/>
<circle cx="190.3" cy="104.3" r="1.55"/>
<circle cx="193.6" cy="104.3" r="1.55"/>
<circle cx="199.1" cy="118.9" r="1.55"/>
<circle cx="201.6" cy="103.8" r="1.55"/>
<circle cx="206.6" cy="100.6" r="1.55"/>
<circle cx="211.5" cy="104.3" r="1.55"/>
<circle cx="214.8" cy="104.3" r="1.55"/>
<circle cx="233" cy="118.9" r="1.55"/>
<circle cx="139.7" cy="135.1" r="1.55"/>
<circle cx="141.1" cy="125.8" r="1.93"/>
<circle cx="147.8" cy="137.2" r="1.55"/>
<circle cx="151.2" cy="135.5" r="1.55"/>
<circle cx="154.5" cy="135.5" r="1.55"/>
<circle cx="159.3" cy="135.1" r="1.55"/>
<circle cx="167.3" cy="137.2" r="1.55"/>
<circle cx="170.7" cy="135.5" r="1.55"/>
<circle cx="174" cy="135.5" r="1.55"/>
<circle cx="175.9" cy="123.4" r="1.55"/>
<circle cx="199.1" cy="123.4" r="1.55"/>
<circle cx="233" cy="123.4" r="1.55"/>
<circle cx="159" cy="149.9" r="1.55"/>
<circle cx="159" cy="154.5" r="1.55"/>
<circle cx="179.6" cy="149.9" r="1.55"/>
<circle cx="179.6" cy="154.5" r="1.55"/>
<circle cx="206.8" cy="158.2" r="1.93"/>
<circle cx="218.7" cy="143.7" r="1.55"/>
<circle cx="222" cy="143.7" r="1.55"/>
<circle cx="237.9" cy="157.8" r="1.55"/>
<circle cx="321.4" cy="150.6" r="1.93"/>
<circle cx="198.6" cy="171.9" r="1.55"/>
<circle cx="206.8" cy="166.1" r="1.93"/>
<circle cx="233.5" cy="172.3" r="1.55"/>
<circle cx="233.5" cy="167.3" r="1.55"/>
<circle cx="233.5" cy="162.2" r="1.21"/>
<circle cx="54.4" cy="214.4" r="7.3"/>
<circle cx="296.1" cy="215.3" r="2.35"/>
<circle cx="385.3" cy="205.3" r="2.35"/>
<circle cx="385.3" cy="210.3" r="2.35"/>
<circle cx="385.3" cy="215.3" r="2.35"/>
<circle cx="296.1" cy="220.3" r="2.35"/>
<circle cx="385.3" cy="230.4" r="2.35"/>
<circle cx="385.3" cy="220.3" r="2.35"/>
<circle cx="385.3" cy="225.4" r="2.35"/>
<circle cx="385.3" cy="235.4" r="2.35"/>
<circle cx="385.3" cy="245.4" r="2.35"/>
<circle cx="385.3" cy="250.5" r="2.35"/>
<circle cx="385.3" cy="240.4" r="2.35"/>
</g>
<g fill="#000" stroke="#000" stroke-width=".19">
<path d="M92 74l.7 .5h-.7zM92 74.5v.5l.7-.5z"/>
<path d="M92 70.9l.7 .4h-.7zM92 71.3v.5l.7-.5z"/>
<path d="M92 77.6l.7 .5h-.7zM92 78.1v.4l.7-.4z"/>
<path d="M92.3 71l.4 .3h-.4zM92.3 71.3v.3l.4-.3z"/>
<path d="M92.3 74.2l.4 .3h-.4zM92.3 74.5v.3l.4-.3z"/>
<path d="M92.3 77.7l.4 .4h-.4zM92.3 78.1v.3l.4-.3z"/>
<path d="M105.8 74.6l.6 .5h-.6zM105.8 75.1v.4l.6-.4z"/>
<path d="M105.8 77.9l.6 .4h-.6zM105.8 78.3v.5l.6-.5z"/>
<path d="M95.8 90.8l.6 .5h-.6zM95.8 91.3v.5l.6-.5z"/>
<path d="M105.5 81.2l.6 .4h-.6zM105.5 81.6v.4l.6-.4z"/>
</g>
<!-- layer: .1 -->
<path d="M141.7 258.6v20.8M119.6 271.6v7.8" fill="none" stroke="#000" stroke-width=".25"/>
<text font-size="10.2" x="53.2" y="267.3">BatStateU</text>
<text font-size="7.1" x="65.1" y="213.3">PIPING AND INSTRUMENTATION DIAGRAM</text>
<g font-size="4.8">
<text x="341.1" y="197">LEGEND</text>
<text x="221.2" y="202.2">DESCRIPTION</text>
<text x="291.8" y="202">SYMBOL</text>
<text x="330.3" y="201.8">DESCRIPTION</text>
<text x="381" y="202">SYMBOL</text>
<text x="221.1" y="207">PUMP SPEED REGULATOR</text>
<text x="310.6" y="207">TEMPERATURE INDICATOR</text>
<text x="221" y="212.4">FAN SPEED REGULATOR</text>
<text x="310.3" y="212.4">PRESSURE INDICATOR</text>
<text x="65" y="218.9">SCALE:</text>
<text x="85.1" y="218.9">NTS</text>
<text x="221" y="217.4">BLOW DOWN</text>
<text x="310.3" y="217">PRESSURE CONTROLLER</text>
<text x="221" y="227.1">FLOW CONTROL VALVE</text>
<text x="221.4" y="222.4">STREAM TRAP</text>
<text x="310.3" y="227.1">LEVEL SENSOR</text>
<text x="310.6" y="222">TEMPERATURE SENSOR</text>
<text x="221.2" y="232.1">MOTOR ACTUATED VALVE</text>
<text x="310.4" y="232.1">MASS FLOW SENSOR</text>
<text x="221.1" y="237.1">PNEUMATIC ACTUATED VALVE</text>
<text x="310.3" y="237.1">PRESSURE SENSOR</text>
<text x="221.1" y="242.1">PIPING LINE</text>
<text x="310.4" y="242.1">MASS FLOW CONTROLLER</text>
<text x="221.1" y="247.1">PNEUMATIC SIGNAL</text>
<text x="310.3" y="247.1">LEVEL CONTROLLER</text>
<text x="221" y="252.2">ELECTRICAL SIGNAL</text>
<text x="310.3" y="252.2">PRESSURE CONTROLLER</text>
</g>
<g font-size="3.6">
<text x="50" y="213.4">DWG</text>
<text x="53.8" y="218.9">32</text>
</g>
<g font-size="2.7">
<text x="162.7" y="80.7">HP</text>
<text x="176.8" y="80.4">IP</text>
<text x="189.2" y="80.7">LP</text>
<text x="194.6" y="265.5">600 MW COAL-FIRED POWER PLANT</text>
<text x="259.7" y="266.1">MPR POWER</text>
<text x="353.8" y="267">PIPING AND</text>
<text x="205.2" y="270.5">LEMERY BATANGAS</text>
<text x="258.2" y="271.1">CORPORATION</text>
<text x="349.7" y="271.9">INSTRUMENTATION</text>
<text x="355" y="276.9">DIAGRAM</text>
</g>
<g font-size="2.4">
<text x="248.1" y="274.8">ENGR. LEMUEL ARNEL A. RIVERA</text>
<text x="386.8" y="273">17</text>
<text x="387.3" y="270.3">A</text>
</g>
<g font-size="2.3" fill="#f00">
<text x="36.6" y="263.8" transform="rotate(-56 36.6 263.8)">S</text>
<text x="38.1" y="262.6" transform="rotate(-33 38.1 262.6)">S</text>
<text x="39" y="262" transform="rotate(-14 39 262)">T</text>
<text x="40.1" y="261.6" transform="rotate(-6 40.1 261.6)">A</text>
<text x="41.5" y="261.5" transform="rotate(3 41.5 261.5)">T</text>
<text x="42.9" y="261.5" transform="rotate(12 42.9 261.5)">E</text>
<text x="45.2" y="262.1" transform="rotate(37 45.2 262.1)">U</text>
<text x="46.4" y="263" transform="rotate(46 46.4 263)">N</text>
<text x="34.5" y="269.5" transform="rotate(-86 34.5 269.5)">A</text>
<text x="34.6" y="267.9" transform="rotate(-78 34.6 267.9)">N</text>
<text x="35" y="266.4" transform="rotate(-65 35 266.4)">G</text>
<text x="35.5" y="265" transform="rotate(-57 35.5 265)">A</text>
<text x="47.5" y="264.1" transform="rotate(52 47.5 264.1)">I</text>
<text x="47.9" y="264.6" transform="rotate(61 47.9 264.6)">V</text>
<text x="48.7" y="265.9" transform="rotate(74 48.7 265.9)">E</text>
<text x="49" y="267.3" transform="rotate(84 49 267.3)">R</text>
<text x="49.1" y="270" transform="rotate(100 49.1 270)">I</text>
<text x="49.2" y="268.7" transform="rotate(94 49.2 268.7)">S</text>
<text x="34.7" y="270.6" transform="rotate(-94 34.7 270.6)">T</text>
<text x="35.2" y="271.8" transform="rotate(-110 35.2 271.8)">A</text>
<text x="35.9" y="273" transform="rotate(-114 35.9 273)">B</text>
<text x="48.5" y="271.9" transform="rotate(122 48.5 271.9)">Y</text>
<text x="49" y="270.6" transform="rotate(115 49 270.6)">T</text>
</g>
<g font-size="2.3">
<text x="99.5" y="266.7">ENGR. LEMUEL ARNEL A. RIVERA</text>
<text x="152.3" y="266.5">ENGR. ALLAN B. DE VILLA</text>
</g>
<text font-size="2.2" x="51.2" y="277.7">MECHANICAL ENGINEERING DEPARTMENT</text>
<g font-size="2">
<text x="65.2" y="270">BATANGAS STATE UNIVERSITY</text>
<text x="58.9" y="272.2">Gov. Pablo Borbon Main Campus II</text>
<text x="68.8" y="274.4">Alangilan, Batangas City</text>
</g>
<g font-size="1.8">
<text x="294.7" y="205.9">PSR</text>
<text x="384.7" y="204.9">TI</text>
<text x="384.7" y="209.9">PI</text>
<text x="295" y="210.9">FSR</text>
<text x="295.2" y="214.9">BD</text>
<text x="384.4" y="215">PC</text>
<text x="295.2" y="220">TRP</text>
<text x="384.7" y="220">TS</text>
<text x="384.7" y="224.9">LS</text>
<text x="383.8" y="230.1">MFS</text>
<text x="384.7" y="235">PS</text>
<text x="383.9" y="240.1">MFC</text>
<text x="384.4" y="245.1">LC</text>
<text x="384.4" y="250.1">PC</text>
<text x="263.1" y="277">PRESIDENT</text>
</g>
<g font-size="1.7">
<text x="96.3" y="260.4">PROJECT LEADER</text>
<text x="143.4" y="260.5">INSTRUCTOR</text>
<text x="193.9" y="260.5">PROJECT / LOCATION:</text>
<text x="247.4" y="260.5">OWNER</text>
<text x="318.9" y="260.5">No.</text>
<text x="325.5" y="260.5">REVISIONS</text>
<text x="337.9" y="260.5">DATE</text>
<text x="346" y="262.2">SHEET CONTENT</text>
<text x="378.3" y="262.2">SHEET NO.</text>
<text x="292.1" y="265.8">ENGR. BRYAN MERCADO</text>
<text x="291.9" y="275.9">ENGR. LEMUEL ARNEL</text>
<text x="292.1" y="271">ENGR. VINCE LEMUEL</text>
<text x="292.1" y="273">PANOPIO</text>
<text x="193.3" y="276.6">BatStateU Main Campus 2</text>
<text x="193.3" y="278.3">Alangilan Batangas City</text>
<text x="291.9" y="278">RIVERA</text>
</g>
<g font-size="1.6">
<text x="109.2" y="268.4">MECHANICAL ENGINEER</text>
<text x="151.2" y="268.5">PROFESSIONAL MECHANICAL ENGINEER</text>
<text x="96.5" y="273.4">PRC Reg No.:</text>
<text x="96.7" y="276">TIN:</text>
<text x="120.6" y="276">GROUP NO: 05</text>
<text x="120.7" y="273.3">SECTION: ME - 5302</text>
<text x="142.9" y="273.4">PRC Reg No.</text>
<text x="160.1" y="270">ASEAN ENGINEER</text>
<text x="166.8" y="273.3">PTR No.</text>
<text x="120.7" y="278.6">DATE SUB: JULY 1, 2019</text>
<text x="142.9" y="276.1">TIN:</text>
<text x="166.7" y="276.1">Issued on:</text>
<text x="166.9" y="278.7">Issued at:</text>
</g>
<text font-size="1.3" x="291.6" y="260.4">PREPARED BY:</text>
<g font-size="1.3" fill="#f00">
<text x="40.7" y="274" transform="rotate(8 40.7 274)">1</text>
<text x="41.3" y="274.1">90</text>
<text x="42.6" y="274.1" transform="rotate(-11 42.6 274.1)">3</text>
<text x="38.1" y="276.1" transform="rotate(25 38.1 276.1)">P</text>
<text x="38.7" y="276.5" transform="rotate(16 38.7 276.5)">H</text>
<text x="39.7" y="276.8" transform="rotate(11 39.7 276.8)">I</text>
<text x="40.3" y="276.9" transform="rotate(9 40.3 276.9)">L</text>
<text x="41.1" y="277">IP</text>
<text x="42.2" y="277.1" transform="rotate(-7 42.2 277.1)">P</text>
<text x="42.9" y="277.1" transform="rotate(-6 42.9 277.1)">I</text>
<text x="43.4" y="277" transform="rotate(-13 43.4 277)">N</text>
<text x="44.3" y="276.8" transform="rotate(-16 44.3 276.8)">E</text>
<text x="45" y="276.6" transform="rotate(-14 45 276.6)">S</text>
</g>
<g font-size="1.1">
<text x="283.5" y="34">MFC</text>
<text x="283.9" y="35.3">006</text>
<text x="248.3" y="45.2">001</text>
<text x="248.6" y="43.9">PR</text>
<text x="253.2" y="45.2">001</text>
<text x="253.5" y="43.9">PS</text>
<text x="259.2" y="45.2">001</text>
<text x="259.4" y="43.9">PC</text>
<text x="121.1" y="53">PR</text>
<text x="217.7" y="52.9">LC</text>
<text x="223.7" y="52.9">LS</text>
<text x="243.9" y="52.3">C-101</text>
<text x="294.9" y="51.4">CWP1-101</text>
<text x="113.6" y="57.8">001</text>
<text x="114.1" y="56.5">TS</text>
<text x="120.7" y="54.3">008</text>
<text x="120.7" y="57.6">002</text>
<text x="121.1" y="56.3">TR</text>
<text x="217.2" y="58.2">PSR</text>
<text x="217.3" y="59.4">003</text>
<text x="217.3" y="54.1">003</text>
<text x="223.4" y="54.1">003</text>
<text x="324.9" y="58.1">BALAYAN BAY</text>
<text x="98" y="63.8">001</text>
<text x="98.4" y="62.5">LS</text>
<text x="106.2" y="65.8">SD-001</text>
<text x="120.3" y="65.7">SH - 001</text>
<text x="137.5" y="63.7">ECO-001</text>
<text x="145.1" y="69.8">001</text>
<text x="145.6" y="68.5">TS</text>
<text x="237" y="69">P1-103A</text>
<text x="131.2" y="74.4">007</text>
<text x="131.2" y="77.7">001</text>
<text x="131.5" y="73.2">PR</text>
<text x="131.6" y="76.5">TR</text>
<text x="237" y="77">P1-103B</text>
<text x="115" y="82.4">BT-101</text>
<text x="138.1" y="78.5">APH-001</text>
<text x="212.7" y="80.5">G-101</text>
<text x="230" y="79.2">MFC</text>
<text x="230.3" y="80.4">008</text>
<text x="97" y="85.5">FSR</text>
<text x="97" y="86.7">001</text>
<text x="122.9" y="92.1">RH-001</text>
<text x="205.3" y="100.3">MFC</text>
<text x="205.7" y="101.6">004</text>
<text x="161.8" y="102.7">MFS</text>
<text x="162" y="103.9">002</text>
<text x="164.9" y="105.5" transform="rotate(90 164.9 105.5)">M</text>
<text x="166" y="102.7">MFC</text>
<text x="166.3" y="103.9">002</text>
<text x="169.6" y="105.3">004</text>
<text x="169.9" y="104.1">PI</text>
<text x="172.9" y="105.3">004</text>
<text x="173.2" y="104.1">PR</text>
<text x="177.3" y="102.7">MFC</text>
<text x="177.6" y="103.9">003</text>
<text x="181.4" y="106.5" transform="rotate(-90 181.4 106.5)">M</text>
<text x="182.3" y="102.7">MFS</text>
<text x="182.4" y="103.9">003</text>
<text x="189.4" y="105.3">003</text>
<text x="189.7" y="104.1">PI</text>
<text x="192.6" y="105.3">003</text>
<text x="193" y="104.1">PR</text>
<text x="200.5" y="103.6">MFS</text>
<text x="200.7" y="104.8">004</text>
<text x="205.8" y="105.5" transform="rotate(90 205.8 105.5)">M</text>
<text x="210.6" y="105.3">002</text>
<text x="210.9" y="104.1">PI</text>
<text x="213.9" y="105.3">002</text>
<text x="214.2" y="104.1">PR</text>
<text x="140.1" y="110.1">FSR</text>
<text x="140.1" y="111.3">002</text>
<text x="161.9" y="115.4">CFWH-102</text>
<text x="175" y="119.8">003</text>
<text x="175.1" y="118.6">TRP</text>
<text x="185.6" y="115.4">CFWH-103</text>
<text x="198.2" y="119.8">004</text>
<text x="198.3" y="118.6">TRP</text>
<text x="206.4" y="115.4">CFWH-104</text>
<text x="232.1" y="119.8">005</text>
<text x="232.2" y="118.6">TRP</text>
<text x="140.1" y="120">FSR</text>
<text x="140.1" y="121.2">003</text>
<text x="175" y="124.4">003</text>
<text x="175.2" y="123.1">BD</text>
<text x="198.2" y="124.4">004</text>
<text x="198.4" y="123.1">BD</text>
<text x="232.1" y="124.4">005</text>
<text x="232.3" y="123.1">BD</text>
<text x="138.6" y="134.9">MFS</text>
<text x="138.7" y="136.1">001</text>
<text x="144.8" y="136.7" transform="rotate(90 144.8 136.7)">M</text>
<text x="146.5" y="137.1">MFC</text>
<text x="150.2" y="136.5">005</text>
<text x="150.5" y="135.3">PI</text>
<text x="153.5" y="136.5">005</text>
<text x="153.8" y="135.3">PR</text>
<text x="158.1" y="134.9">MFS</text>
<text x="158.3" y="136.1">001</text>
<text x="164.3" y="136.7" transform="rotate(90 164.3 136.7)">M</text>
<text x="166" y="137.1">MFC</text>
<text x="169.8" y="136.5">005</text>
<text x="170.1" y="135.3">PI</text>
<text x="173" y="136.5">005</text>
<text x="173.4" y="135.3">PR</text>
<text x="146.9" y="138.2">001</text>
<text x="166.4" y="138.2">001</text>
<text x="211.9" y="144">DRT-101</text>
<text x="218.1" y="143.4">PI</text>
<text x="221.4" y="143.4">PR</text>
<text x="158.1" y="149.7">TRP</text>
<text x="165.6" y="145.9">CFWH-101</text>
<text x="178.7" y="149.7">TRP</text>
<text x="217.8" y="144.7">006</text>
<text x="221.1" y="144.7">006</text>
<text x="320.4" y="144.7">FSR</text>
<text x="320.4" y="145.9">004</text>
<text x="158" y="151">001</text>
<text x="158" y="155.5">001</text>
<text x="158.2" y="154.3">BD</text>
<text x="178.7" y="150.9">001</text>
<text x="178.7" y="155.4">001</text>
<text x="178.9" y="154.2">BD</text>
<text x="288.2" y="150.8">ESP-101 A</text>
<text x="204.4" y="161.4">P1-104A</text>
<text x="226.5" y="158.8">PSR</text>
<text x="226.5" y="160.1">002</text>
<text x="237" y="158.8">001</text>
<text x="237.3" y="157.6">TC</text>
<text x="232.4" y="167.1">MFS</text>
<text x="197.3" y="171.8">MFC</text>
<text x="197.6" y="173">009</text>
<text x="204.4" y="169.4">P1-104B</text>
<text x="232.2" y="172.1">MFC</text>
<text x="232.5" y="168.3">005</text>
<text x="232.5" y="173.3">005</text>
<text x="252.2" y="176.7">DEMINERALIZATION UNIT</text>
<text x="296.2" y="229.7">M</text>
</g>
<g font-size="1">
<text x="95.5" y="72">CF-101</text>
<text x="95.5" y="75.4">CF-102</text>
<text x="95.5" y="78.8">CF-103</text>
<text x="352.4" y="163.6">CHM-101</text>
</g>
</svg>
